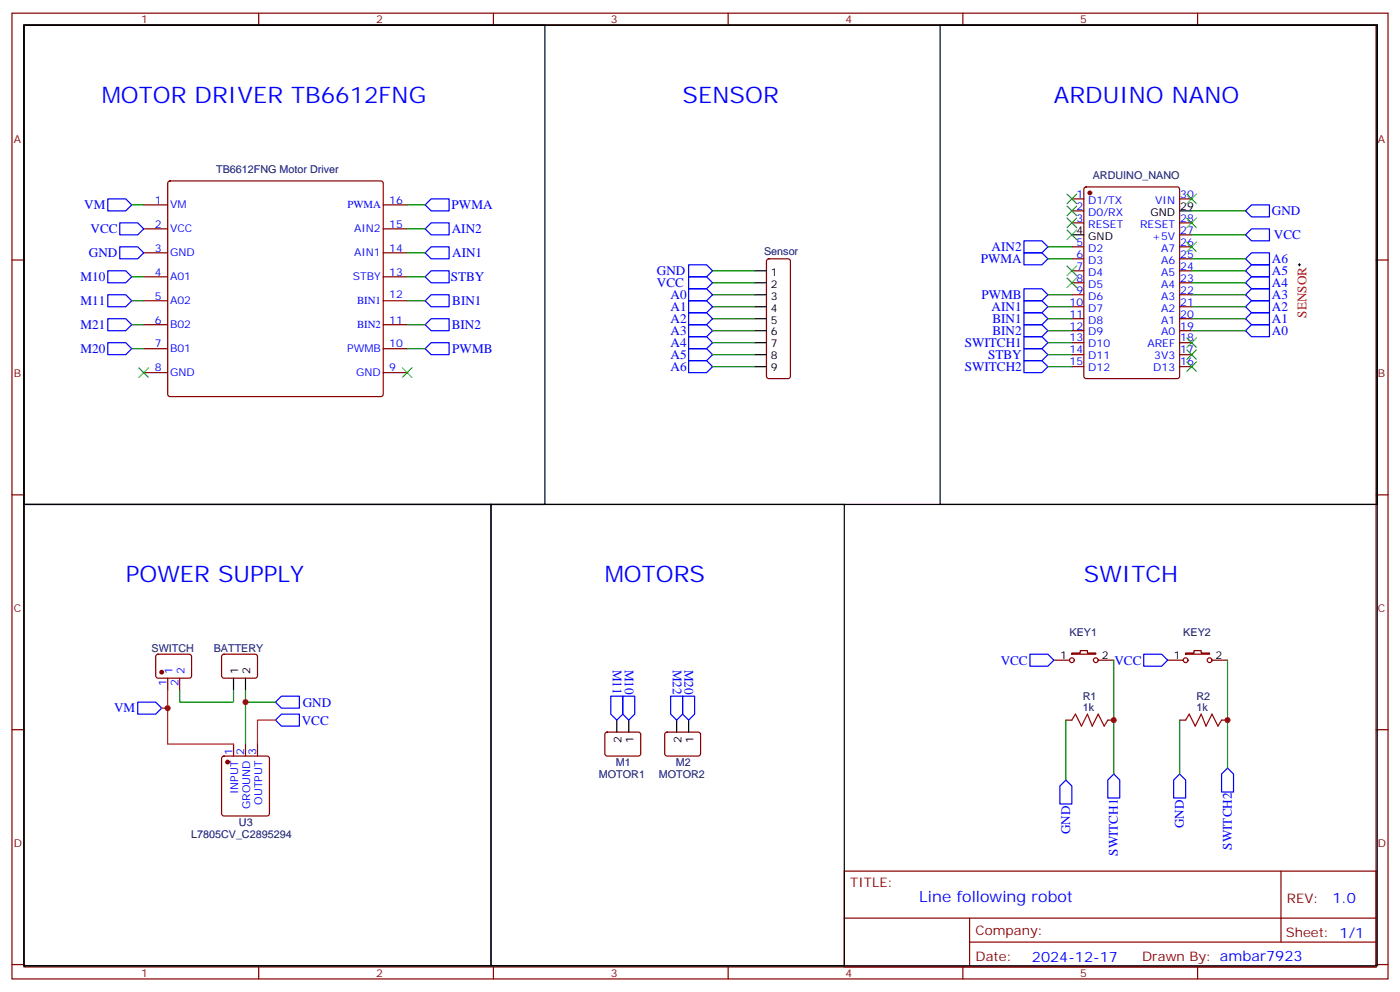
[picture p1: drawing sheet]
<svg xmlns="http://www.w3.org/2000/svg" width="412mm" height="292mm" viewBox="0 0 412 292" stroke-linecap="round" stroke-linejoin="round" font-family="sans-serif">
<g fill="none" stroke="#870000" stroke-width=".35">
<path d="M3.5 3.9h405.4v284.3h-405.4zM7.1 7.4h398.2v277.3h-398.2zM76.2 3.9v3.5M145.3 3.9v3.5M214.5 3.9v3.5M283.6 3.9v3.5M352.8 3.9v3.5M49.6 53.5l.5-.2h62.1l.5 .2 .2 .5v62.1l-.2 .5-.5 .2h-62.1l-.5-.3-.2-.4v-62.1zM315.7 58.6h3.6M319.5 55.2l.5-.2h26.8l.6 .5 .1 55.3-.5 .6-27 .1-.7-.5v-55.3zM347.5 58.6h3.5M3.5 76.6h3.6"/>
<path d="M42.3 60.3h7.1M42.3 67.4h7.1M42.3 74.4h7.1M112.9 60.3h7M112.9 67.4h7M112.9 74.4h7M226 76.4l.5-.2h5.6l.5 .2 .2 .5v33.9l-.2 .5-.5 .2h-5.6l-.5-.3-.2-.4v-33.9zM315.7 62.1h3.6M315.7 65.6h3.6M315.7 72.7h3.6M315.7 76.2h3.6M315.7 79.7h3.6"/>
<path d="M347.5 65.6h3.5M347.5 72.7h3.5M347.5 76.2h3.5M347.5 79.7h3.5M347.5 69.1h3.5M405.3 76.6h3.6M42.3 81.5h7.1M42.3 88.5h7.1M42.3 95.6h7.1M112.9 81.5h7M112.9 88.5h7M112.9 95.6h7"/>
<path d="M315.7 83.3h3.6M315.7 86.8h3.6M315.7 90.3h3.6M315.7 93.8h3.6M315.7 97.4h3.6M347.5 83.3h3.5M347.5 86.8h3.5M347.5 90.3h3.5M347.5 93.8h3.5M347.5 97.4h3.5M42.3 102.7h7.1M42.3 109.7h7.1"/>
<path d="M112.9 102.7h7M112.9 109.7h7M315.7 100.9h3.6M315.7 104.4h3.6M315.7 108h3.6M347.5 100.9h3.5M347.5 104.4h3.5M347.5 108h3.5M3.5 145.7h3.6M405.3 145.7h3.6M46.1 192.8l.5-.2 9.4 .1 .4 .6v5.9l-.7 .5-9.4-.1-.4-.6v-5.7zM49.4 199.7v3.5"/>
<path d="M52.9 199.7v3.5M65.5 192.8l.5-.2 9.4 .1 .4 .6v5.9l-.7 .5-9.4-.1-.4-.6v-5.7zM310.4 194.4h4.6M315.7 192.3h2.5v-.7h2.1v.7h2.5v.3h-7.1zM323.5 194.4h4.6M344 194.4h4.5M349.2 192.3h2.5v-.7h2.1v.7h2.5v.3h-7.1zM357 194.4h4.6M3.5 214.8h3.6M68.8 219.1v3.5M72.3 219.1v3.5M75.8 219.1v3.5"/>
<path d="M178.4 215.8l.5-.3 9.4 .1 .4 .7v5.9l-.7 .4-9.4-.1-.4-.6v-5.6zM196 215.8l.5-.3 9.4 .1 .5 .7-.1 5.9-.6 .4-9.5-.1-.4-.6v-5.6zM314 212h1.7M326.3 212h1.8M347.5 212h1.7M359.8 212h1.8M405.3 214.8h3.6M65.5 222.8l.5-.2h12.7l.5 .2 .2 .5v16.2l-.3 .5-.4 .2h-12.7l-.5-.2-.2-.5v-16.2zM248.7 256.5h156.6v28.2h-156.6zM377.3 256.5v20.9M248.7 270.3h156.5M285.6 277.4h119.6"/>
<path d="M285.6 270.3v14.1M3.5 284h3.6M76.2 284.7v3.5M145.3 284.7v3.5M214.5 284.7v3.5M283.6 284.7v3.5M352.8 284.7v3.5M405.3 284h3.6"/>
<circle cx="315.7" cy="194.4" r=".71"/>
<circle cx="322.8" cy="194.4" r=".71"/>
<circle cx="349.3" cy="194.4" r=".71"/>
<circle cx="356.3" cy="194.4" r=".71"/>
</g>
<g fill="#870000" stroke="#870000" stroke-width=".35">
<circle cx="321" cy="56.8" r=".53"/>
<circle cx="47.6" cy="197.9" r=".53"/>
<circle cx="67" cy="224.4" r=".53"/>
</g>
<g fill="none" stroke="#000" stroke-width=".35">
<path d="M7.1 7.4h398.6v276.9h-398.6zM7.1 7.4h398.6v141.1h-398.6zM7.1 7.4h153.4v141.1h-153.4zM276.9 7.4h128.8v141.1h-128.8zM222.2 79.7h3.6M315.7 69.1h3.6M347.5 62.1h3.5M222.2 83.3h3.6M222.2 86.8h3.6M222.2 90.3h3.6M222.2 93.8h3.6M222.2 97.4h3.6"/>
<path d="M222.2 100.9h3.6M222.2 104.4h3.6M222.2 108h3.6M7.1 148.5h137.5v135.8h-137.5zM144.6 148.5h104.1v135.8h-104.1zM68.8 199.7v3.5M72.3 199.7v3.5M181.7 212v3.5M185.2 212v3.5M199.3 212v3.5M202.8 212v3.5"/>
</g>
<g fill="none" stroke="#008700" stroke-width=".35">
<path d="M38.8 60.3h3.5M119.9 60.3h5.3M119.9 67.4h5.3M119.9 74.4h5.3M209.9 79.7h12.3M308.7 76.2h7M308.7 72.7h7M351 79.7h15.9M351 76.2h15.9M351 69.1h15.9M351 62.1h15.9M38.8 81.5h3.5"/>
<path d="M38.8 88.5h3.5M38.8 95.6h3.5M119.9 81.5h5.3M119.9 88.5h5.3M119.9 95.6h5.3M209.9 86.8h12.3M209.9 90.3h12.3M209.9 93.8h12.3M209.9 97.4h12.3M209.9 83.3h12.3M308.7 86.8h7M308.7 90.3h7"/>
<path d="M308.7 93.8h7M308.7 97.4h7M351 86.8h15.9M351 90.3h15.9M351 93.8h15.9M351 97.4h15.9M351 83.3h15.9M38.8 102.7h3.5M119.9 102.7h5.3M209.9 108h12.3M209.9 104.4h12.3M209.9 100.9h12.3"/>
<path d="M308.7 108h7M308.7 104.4h7M308.7 100.9h7M328.1 194.4v33.5M361.6 194.4v31.7M52.9 203.2v3.5h15.9v-3.5M72.3 203.2v15.9M72.3 206.7h8.8M314 212v17.7M347.5 212v15.9"/>
</g>
<g fill="none" stroke="#00f" stroke-width=".35">
<path d="M31.7 58.6h5.3l1.8 1.7-1.8 1.8h-5.3zM31.7 79.7h5.3l1.8 1.8-1.8 1.8h-5.3zM35.3 65.6h5.3l1.7 1.8-1.7 1.7h-5.3zM35.3 72.7h5.3l1.7 1.7-1.7 1.8h-5.3zM125.2 60.3l1.8-1.7h5.3v3.5h-5.3zM125.2 67.4l1.8-1.8h5.3v3.5h-5.3zM125.2 74.4l1.8-1.7h5.3v3.5h-5.3zM202.8 78h5.3l1.8 1.7-1.8 1.8h-5.3zM301.6 74.4h5.3l1.8 1.8-1.8 1.8h-5.3zM301.6 70.9h5.3l1.8 1.8-1.8 1.7h-5.3zM366.9 79.7l1.8-1.7h5.2v3.5h-5.2zM366.9 76.2l1.8-1.8h5.2v3.6h-5.2z"/>
<path d="M368.7 67.4h5.2v3.5h-5.2l-1.8-1.8zM368.7 60.3h5.2v3.6h-5.2l-1.8-1.8zM31.7 86.8h5.3l1.8 1.7-1.8 1.8h-5.3zM31.7 93.8h5.3l1.8 1.8-1.8 1.8h-5.3zM125.2 81.5l1.8-1.8h5.3v3.6h-5.3zM125.2 88.5l1.8-1.7h5.3v3.5h-5.3zM125.2 95.6l1.8-1.8h5.3v3.6h-5.3zM202.8 95.6h5.3l1.8 1.8-1.8 1.7h-5.3zM202.8 99.1h5.3l1.8 1.8-1.8 1.8h-5.3zM202.8 92.1h5.3l1.8 1.7-1.8 1.8h-5.3zM202.8 88.5h5.3l1.8 1.8-1.8 1.8h-5.3zM202.8 85h5.3l1.8 1.8-1.8 1.7h-5.3z"/>
<path d="M202.8 81.5h5.3l1.8 1.8-1.8 1.7h-5.3zM301.6 85h5.3l1.8 1.8-1.8 1.7h-5.3zM301.6 88.5h5.3l1.8 1.8-1.8 1.8h-5.3zM301.6 92.1h5.3l1.8 1.7-1.8 1.8h-5.3zM301.6 95.6h5.3l1.8 1.8-1.8 1.7h-5.3zM301.6 99.1h5.3l1.8 1.8-1.8 1.8h-5.3zM366.9 97.4l1.8-1.8h5.2v3.5h-5.2zM366.9 93.8l1.8-1.7h5.2v3.5h-5.2zM366.9 90.3l1.8-1.8h5.2v3.6h-5.2zM366.9 86.8l1.8-1.8h5.2v3.5h-5.2zM366.9 83.3l1.8-1.8h5.2v3.5h-5.2zM31.7 100.9h5.3l1.8 1.8-1.8 1.7h-5.3z"/>
<path d="M125.2 102.7l1.8-1.8h5.3v3.5h-5.3zM202.8 102.7h5.3l1.8 1.7-1.8 1.8h-5.3zM202.8 106.2h5.3l1.8 1.8-1.8 1.7h-5.3zM301.6 102.7h5.3l1.8 1.7-1.8 1.8h-5.3zM301.6 106.2h5.3l1.8 1.8-1.8 1.7h-5.3zM303.4 192.6h5.3l1.7 1.8-1.7 1.7h-5.3zM336.9 192.6h5.3l1.8 1.8-1.8 1.7h-5.3zM40.6 206.7h5.3l1.7 1.8-1.7 1.8h-5.3zM81.1 212l1.8-1.7h5.3v3.5h-5.3zM82.9 205h5.3v3.5h-5.3l-1.8-1.8zM179.9 205h3.5v5.3l-1.7 1.7-1.8-1.7zM183.4 205h3.6v5.3l-1.8 1.7-1.8-1.7z"/>
<path d="M197.6 205h3.5v5.3l-1.8 1.7-1.7-1.7zM201.1 205h3.5v5.3l-1.8 1.7-1.7-1.7zM314 229.7l1.7 1.7v5.3h-3.5v-5.3zM328.1 227.9l1.7 1.8v5.3h-3.5v-5.3zM347.5 227.9l1.7 1.8v5.3h-3.5v-5.3zM361.6 226.1l1.8 1.8v5.3h-3.6v-5.3z"/>
</g>
<path d="M382.4 78h.7M382.8 77.6v.7" fill="none" stroke="#000" stroke-width=".29"/>
<g fill="none" stroke="#3c3" stroke-width=".35">
<path d="M314.3 57.2l2.8 2.8M317.1 57.2l-2.8 2.8M349.6 57.2l2.8 2.8M352.4 57.2l-2.8 2.8M314.3 60.7l2.8 2.8M314.3 64.2l2.8 2.8M314.3 78.3l2.8 2.8M314.3 67.7l2.8 2.9M317.1 60.7l-2.8 2.8M317.1 64.2l-2.8 2.8M317.1 78.3l-2.8 2.8M317.1 67.7l-2.8 2.9"/>
<path d="M349.6 71.3l2.8 2.8M349.6 64.2l2.8 2.8M352.4 71.3l-2.8 2.8M352.4 64.2l-2.8 2.8M314.3 81.8l2.8 2.9M317.1 81.8l-2.8 2.9M349.6 99.5l2.8 2.8M352.4 99.5l-2.8 2.8M40.9 108.3l2.8 2.8M43.7 108.3l-2.8 2.8M118.5 108.3l2.9 2.8M121.4 108.3l-2.9 2.8"/>
<path d="M349.6 106.5l2.8 2.9M349.6 103l2.8 2.8M352.4 106.5l-2.8 2.9M352.4 103l-2.8 2.8"/>
</g>
<path d="M315.7 212l1.1-1.7 1.8 3.5 1.7-3.5 1.4 3.5 1.8-3.5 1.8 3.5 1-1.8M349.2 212l1.1-1.7 1.8 3.5 1.7-3.5 1.4 3.5 1.8-3.5 1.8 3.5 1-1.8" fill="none" stroke="#a10000" stroke-width=".35"/>
<path d="M47.6 208.5h1.8M49.4 203.2v15.9h19.4M81.1 212h-5.3v7.1" fill="none" stroke="#f00" stroke-width=".35"/>
<g fill="#c00">
<circle cx="328.1" cy="212" r=".88"/>
<circle cx="361.6" cy="212" r=".88"/>
<circle cx="49.4" cy="208.5" r=".88"/>
<circle cx="72.3" cy="206.7" r=".88"/>
</g>
<g font-size="6.7" fill="#00f">
<text x="30" y="30.3">MOTOR DRIVER TB6612FNG</text>
<text x="201.1" y="30.3">SENSOR</text>
<text x="310.4" y="30.3">ARDUINO NANO</text>
<text x="37" y="171.5">POWER SUPPLY</text>
<text x="178.2" y="171.5">MOTORS</text>
<text x="319.3" y="171.5">SWITCH</text>
</g>
<text font-size="4.6" fill="#00f" x="270.8" y="265.5">Line following robot</text>
<g font-size="4.2" fill="#00f">
<text x="392.5" y="265.7">1.0</text>
<text x="304" y="283.1">2024-12-17</text>
</g>
<g font-size="3.9" fill="#00f">
<text x="24.8" y="61.5">VM</text>
<text x="133" y="61.5">PWMA</text>
<text x="374.6" y="63.3">GND</text>
<text x="26.7" y="68.5">VCC</text>
<text x="133.1" y="68.6">AIN2</text>
<text x="375.3" y="70.4">VCC</text>
<text x="26.2" y="75.7">GND</text>
<text x="133.2" y="75.6">AIN1</text>
<text x="288.9" y="77.4">PWMA</text>
<text x="292.1" y="73.9">AIN2</text>
<text x="374.6" y="77.5">A6</text>
<text x="23.7" y="82.8">M10</text>
<text x="132.8" y="82.7">STBY</text>
<text x="193.5" y="81">GND</text>
<text x="374.6" y="81">A5</text>
<text x="23.7" y="89.8">M11</text>
<text x="133.2" y="89.7">BIN1</text>
<text x="193.5" y="84.5">VCC</text>
<text x="197.5" y="88">A0</text>
<text x="289.1" y="87.9">PWMB</text>
<text x="374.6" y="88.1">A3</text>
<text x="374.6" y="84.6">A4</text>
<text x="197.5" y="95">A2</text>
<text x="197.5" y="91.5">A1</text>
<text x="292.1" y="91.6">AIN1</text>
<text x="292.3" y="95.1">BIN1</text>
<text x="374.6" y="95.1">A1</text>
<text x="374.6" y="91.6">A2</text>
<text x="23.7" y="96.9">M21</text>
<text x="133.1" y="96.8">BIN2</text>
<text x="197.5" y="98.5">A3</text>
<text x="292.3" y="98.6">BIN2</text>
<text x="374.6" y="98.7">A0</text>
<text x="23.7" y="103.9">M20</text>
<text x="133.2" y="103.9">PWMB</text>
<text x="197.5" y="102.1">A4</text>
<text x="197.5" y="105.6">A5</text>
<text x="284.2" y="102.1">SWITCH1</text>
<text x="291.1" y="105.7">STBY</text>
<text x="197.5" y="109.1">A6</text>
<text x="284.2" y="109.2">SWITCH2</text>
<text x="180.5" y="197.1" transform="rotate(90 180.5 197.1)">M11</text>
<text x="184" y="197.1" transform="rotate(90 184 197.1)">M10</text>
<text x="198.2" y="197.1" transform="rotate(90 198.2 197.1)">M22</text>
<text x="201.7" y="197.1" transform="rotate(90 201.7 197.1)">M20</text>
<text x="294.8" y="195.7">VCC</text>
<text x="328.3" y="195.7">VCC</text>
<text x="33.6" y="209.7">VM</text>
<text x="89.2" y="208">GND</text>
<text x="88.9" y="213.3">VCC</text>
<text x="315.2" y="245.6" transform="rotate(-90 315.2 245.6)">GND</text>
<text x="348.8" y="243.8" transform="rotate(-90 348.8 243.8)">GND</text>
<text x="329.3" y="252" transform="rotate(-90 329.3 252)">SWITCH1</text>
<text x="362.8" y="250.2" transform="rotate(-90 362.8 250.2)">SWITCH2</text>
</g>
<text font-size="3.9" fill="#f00" x="384.9" y="93.5" transform="rotate(-90 384.9 93.5)">SENSOR</text>
<g font-size="3.9" fill="#800">
<text x="250.5" y="261.1">TITLE:</text>
<text x="379.1" y="265.7">REV:</text>
<text x="287.4" y="275.3">Company:</text>
<text x="378.7" y="275.9">Sheet: 1/1</text>
<text x="287.4" y="282.9">Date:</text>
<text x="336.4" y="283">Drawn By: ambar7923</text>
</g>
<g font-size="3.2" fill="#800">
<text x="41.6" y="6.9">1</text>
<text x="110.8" y="6.9">2</text>
<text x="179.9" y="6.9">3</text>
<text x="249.1" y="6.9">4</text>
<text x="318.2" y="6.9">5</text>
<text x="4.1" y="42">A</text>
<text x="405.9" y="42">A</text>
<text x="4.1" y="111.1">B</text>
<text x="405.9" y="111.1">B</text>
<text x="4.1" y="180.3">C</text>
<text x="405.9" y="180.3">C</text>
<text x="4.1" y="249.4">D</text>
<text x="405.9" y="249.4">D</text>
<text x="41.6" y="287.7">1</text>
<text x="110.8" y="287.7">2</text>
<text x="179.9" y="287.7">3</text>
<text x="249.1" y="287.7">4</text>
<text x="318.2" y="287.7">5</text>
</g>
<g font-size="3.2" fill="#000080">
<text x="63.7" y="51">TB6612FNG Motor Driver</text>
<text x="321.9" y="52.8">ARDUINO_NANO</text>
<text x="225.1" y="75.1">Sensor</text>
<text x="315.1" y="187.4">KEY1</text>
<text x="348.6" y="187.4">KEY2</text>
<text x="44.7" y="192">SWITCH</text>
<text x="63" y="192.1">BATTERY</text>
<text x="318.9" y="209.2">1k</text>
<text x="318.9" y="206.1">R1</text>
<text x="352.4" y="209.2">1k</text>
<text x="352.4" y="206.1">R2</text>
<text x="181.4" y="225.5">M1</text>
<text x="199.1" y="225.5">M2</text>
<text x="176.4" y="229.1">MOTOR1</text>
<text x="194.1" y="229.1">MOTOR2</text>
<text x="70.4" y="243.2">U3</text>
<text x="56.3" y="246.6">L7805CV_C2895294</text>
</g>
<g font-size="3.2" fill="#00f">
<text x="45.6" y="60">1</text>
<text x="114.7" y="60">16</text>
<text x="317.1" y="58.2">1</text>
<text x="320.6" y="60">D1/TX</text>
<text x="340.3" y="60">VIN</text>
<text x="347.7" y="58.2">30</text>
<text x="50.1" y="61.4">VM</text>
<text x="102.3" y="61.4">PWMA</text>
<text x="317.1" y="61.7">2</text>
<text x="317.1" y="65.3">3</text>
<text x="320.6" y="63.5">D0/RX</text>
<text x="347.7" y="65.3">28</text>
<text x="45.6" y="67">2</text>
<text x="50.1" y="68.4">VCC</text>
<text x="104.3" y="68.4">AIN2</text>
<text x="114.7" y="67">15</text>
<text x="320.6" y="67">RESET</text>
<text x="335.8" y="67">RESET</text>
<text x="339.4" y="70.6">+5V</text>
<text x="347.7" y="68.8">27</text>
<text x="45.6" y="74.1">3</text>
<text x="50.1" y="75.5">GND</text>
<text x="104.3" y="75.5">AIN1</text>
<text x="114.7" y="74.1">14</text>
<text x="317.1" y="72.3">5</text>
<text x="317.1" y="75.8">6</text>
<text x="320.6" y="74.1">D2</text>
<text x="320.6" y="77.6">D3</text>
<text x="342" y="77.6">A6</text>
<text x="342" y="74.1">A7</text>
<text x="347.7" y="75.8">25</text>
<text x="347.7" y="72.3">26</text>
<text x="45.6" y="81.1">4</text>
<text x="50.1" y="82.6">A01</text>
<text x="103.9" y="82.6">STBY</text>
<text x="114.7" y="81.1">13</text>
<text x="317.1" y="79.4">7</text>
<text x="317.1" y="82.9">8</text>
<text x="320.6" y="81.1">D4</text>
<text x="342" y="81.1">A5</text>
<text x="347.7" y="82.9">23</text>
<text x="347.7" y="79.4">24</text>
<text x="45.6" y="88.2">5</text>
<text x="50.1" y="89.6">A02</text>
<text x="105.2" y="89.6">BIN1</text>
<text x="114.7" y="87.7">12</text>
<text x="315.1" y="90">10</text>
<text x="317.1" y="86.4">9</text>
<text x="320.6" y="84.7">D5</text>
<text x="320.6" y="88.2">D6</text>
<text x="342" y="88.2">A3</text>
<text x="342" y="84.7">A4</text>
<text x="347.7" y="90">21</text>
<text x="347.7" y="86.4">22</text>
<text x="45.6" y="95.2">6</text>
<text x="114.7" y="95.2">11</text>
<text x="315.1" y="93.5">11</text>
<text x="320.6" y="91.7">D7</text>
<text x="320.6" y="95.2">D8</text>
<text x="342" y="95.2">A1</text>
<text x="342" y="91.7">A2</text>
<text x="347.7" y="93.5">20</text>
<text x="50.1" y="96.7">B02</text>
<text x="105.2" y="96.7">BIN2</text>
<text x="315.1" y="97">12</text>
<text x="315.1" y="100.5">13</text>
<text x="320.6" y="98.8">D9</text>
<text x="342" y="98.8">A0</text>
<text x="347.7" y="100.5">18</text>
<text x="347.7" y="97">19</text>
<text x="45.6" y="102.3">7</text>
<text x="50.1" y="103.7">B01</text>
<text x="102.3" y="103.7">PWMB</text>
<text x="114.7" y="102.3">10</text>
<text x="315.1" y="104.1">14</text>
<text x="315.1" y="107.6">15</text>
<text x="320.6" y="102.3">D10</text>
<text x="320.6" y="105.8">D11</text>
<text x="338" y="102.3">AREF</text>
<text x="340" y="105.8">3V3</text>
<text x="347.7" y="107.6">16</text>
<text x="347.7" y="104.1">17</text>
<text x="45.6" y="109.4">8</text>
<text x="50.1" y="110.8">GND</text>
<text x="104.9" y="110.8">GND</text>
<text x="114.7" y="109.4">9</text>
<text x="320.6" y="109.4">D12</text>
<text x="339.7" y="109.4">D13</text>
<text x="49" y="201.9" transform="rotate(-90 49 201.9)">1</text>
<text x="50.8" y="198.4" transform="rotate(-90 50.8 198.4)">1</text>
<text x="52.6" y="201.9" transform="rotate(-90 52.6 201.9)">2</text>
<text x="54.3" y="198.4" transform="rotate(-90 54.3 198.4)">2</text>
<text x="68.4" y="222.4" transform="rotate(-90 68.4 222.4)">1</text>
<text x="72" y="222.4" transform="rotate(-90 72 222.4)">2</text>
<text x="75.5" y="222.4" transform="rotate(-90 75.5 222.4)">3</text>
<text x="70.2" y="233.8" transform="rotate(-90 70.2 233.8)">INPUT</text>
<text x="73.7" y="238.2" transform="rotate(-90 73.7 238.2)">GROUND</text>
<text x="77.3" y="236.9" transform="rotate(-90 77.3 236.9)">OUTPUT</text>
</g>
<g font-size="3.2">
<text x="338.9" y="63.5">GND</text>
<text x="347.7" y="61.7">29</text>
<text x="317.1" y="68.8">4</text>
<text x="320.6" y="70.6">GND</text>
<text x="227.1" y="81.1">1</text>
<text x="227.1" y="84.7">2</text>
<text x="227.1" y="88.2">3</text>
<text x="227.1" y="91.7">4</text>
<text x="227.1" y="95.2">5</text>
<text x="227.1" y="98.8">6</text>
<text x="227.1" y="102.3">7</text>
<text x="227.1" y="105.8">8</text>
<text x="227.1" y="109.4">9</text>
<text x="312.3" y="194">1</text>
<text x="324.6" y="194">2</text>
<text x="345.8" y="194">1</text>
<text x="358.1" y="194">2</text>
<text x="70.2" y="198.4" transform="rotate(-90 70.2 198.4)">1</text>
<text x="73.7" y="198.4" transform="rotate(-90 73.7 198.4)">2</text>
<text x="183.1" y="218.9" transform="rotate(-90 183.1 218.9)">2</text>
<text x="186.6" y="218.9" transform="rotate(-90 186.6 218.9)">1</text>
<text x="200.7" y="218.9" transform="rotate(-90 200.7 218.9)">2</text>
<text x="204.3" y="218.9" transform="rotate(-90 204.3 218.9)">1</text>
</g>
</svg>
